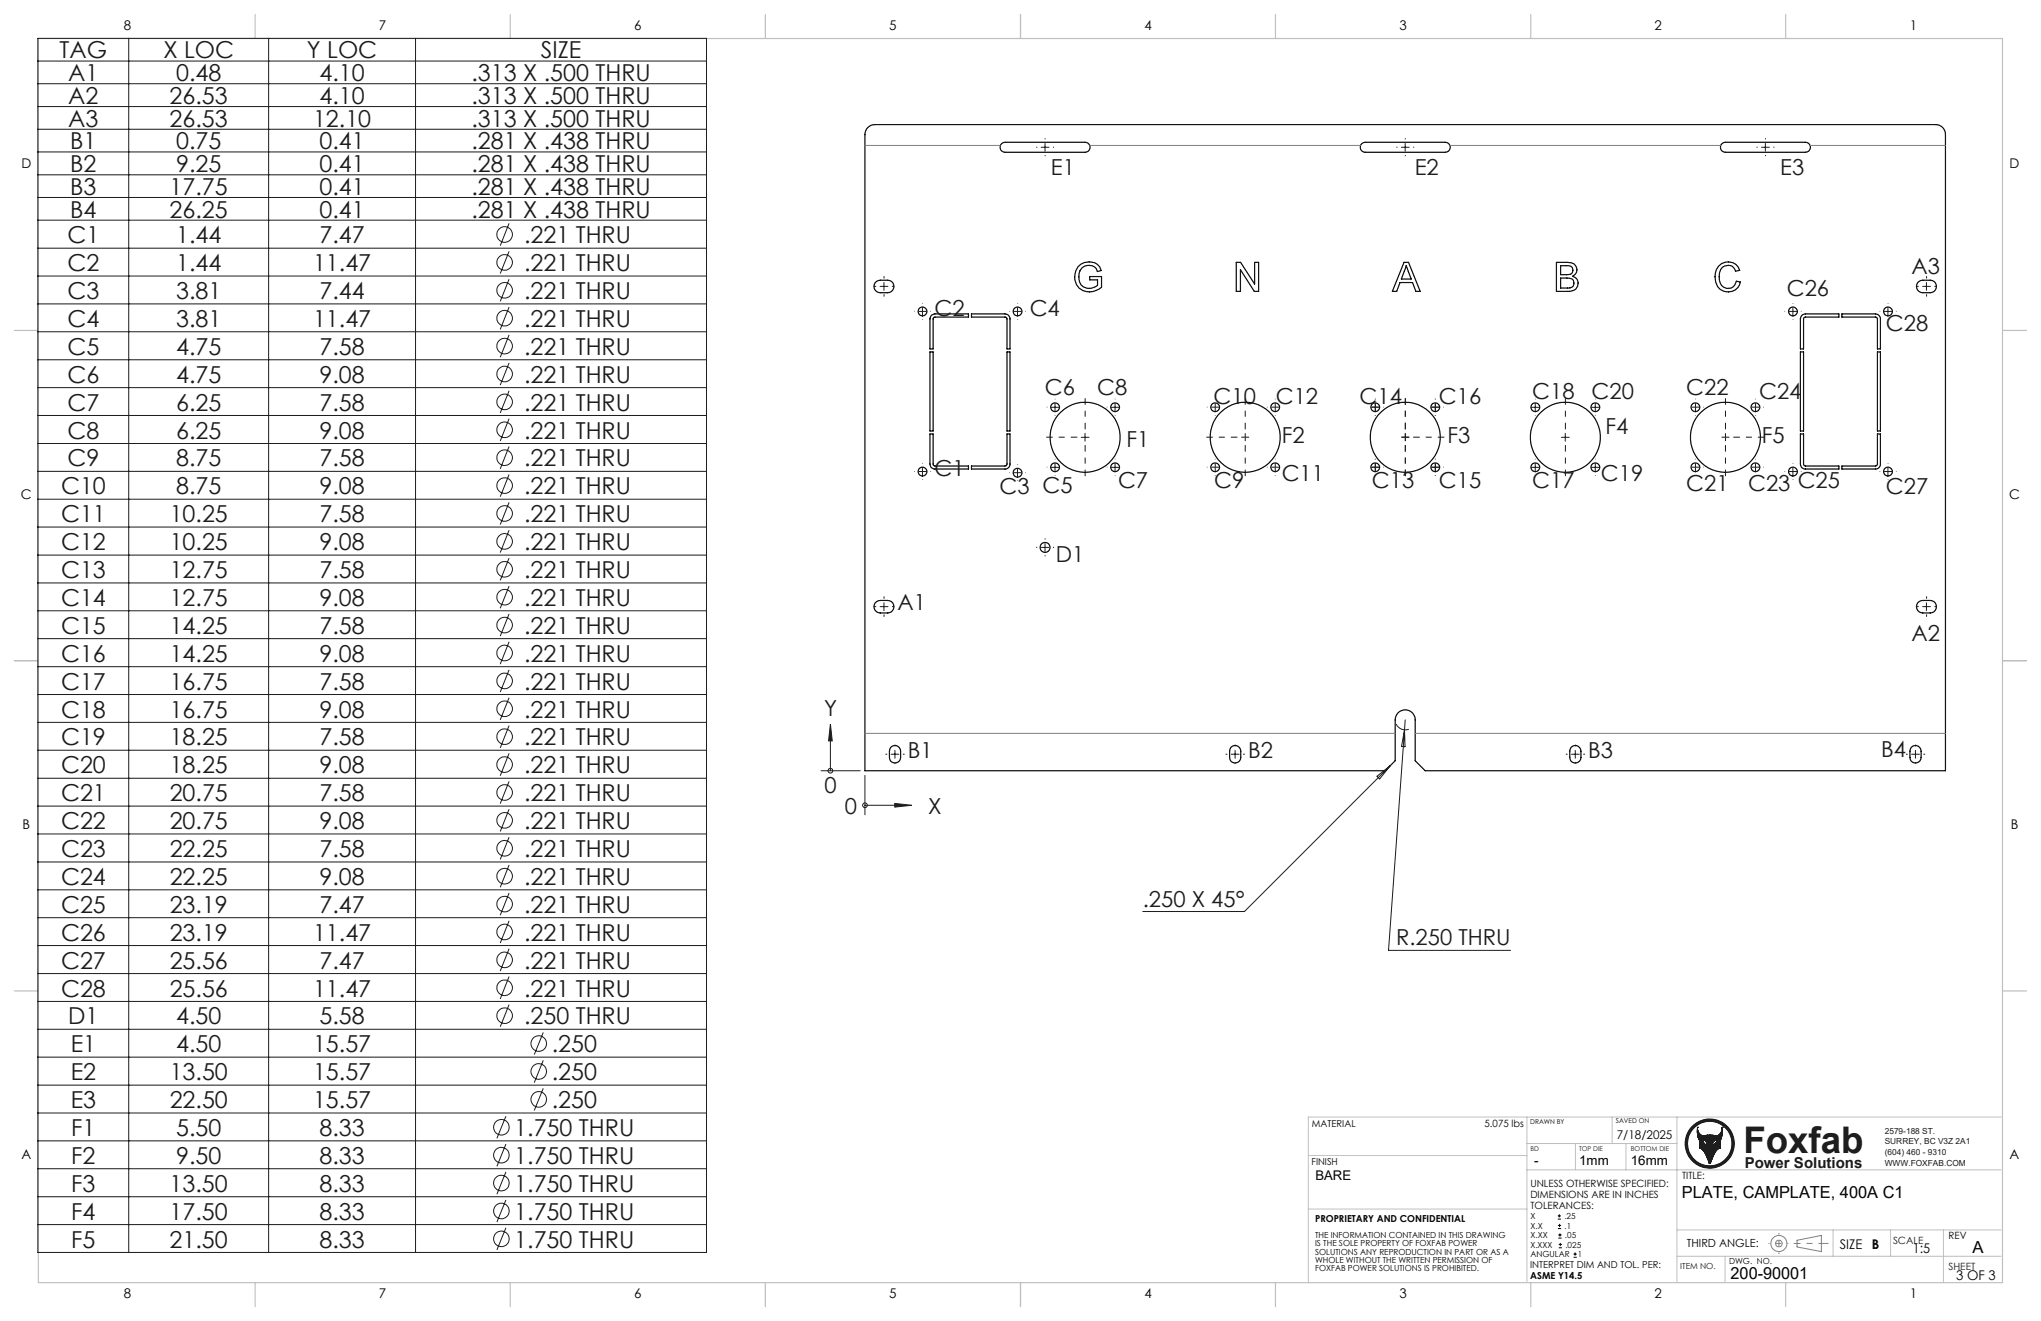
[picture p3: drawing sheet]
<svg xmlns="http://www.w3.org/2000/svg" width="432mm" height="279mm" viewBox="0 0 432 279" stroke-linecap="round" stroke-linejoin="round" font-family="sans-serif">
<g fill="none" stroke="#000" stroke-width=".25">
<path d="M183.6 27a1.93 1.93 0 0 1 1.5-.6h224.4a2.05 2.05 0 0 1 2.1 2.1v134.5h-110.1l-2.1-2.1v-8.6a2.12 2.12 0 0 0-2.1-2.2 2.12 2.12 0 0 0-2.1 2.2v8.6l-2.1 2.1h-110.1v-134.5l.2-.8zM211.9 30.3l.7-.2h17a1.06 1.06 0 0 1 1 1.1 1.06 1.06 0 0 1-1 1h-17a1.05 1.05 0 0 1-1-.7 1.05 1.05 0 0 1 .3-1.2zM288.1 30.3l.7-.2h17a1.06 1.06 0 0 1 1 1.1 1.06 1.06 0 0 1-1 1h-17a1.05 1.05 0 0 1-1-.7 1.05 1.05 0 0 1 .3-1.2zM364.3 30.3l.7-.2h17a1.06 1.06 0 0 1 1 1.1 1.06 1.06 0 0 1-1 1h-17a1.05 1.05 0 0 1-1-.7 1.05 1.05 0 0 1 .3-1.2zM185.1 59.8l.4-.3a3.9 3.9 0 0 1 3.1 0 1.34 1.34 0 0 1 .5 1.5 1.34 1.34 0 0 1-1.3 .9h-1.6a1.34 1.34 0 0 1-1.1-2.1zM228.1 56.4a3 3 0 0 1 4.6 0l.3 .8-.8 .2a1.99 1.99 0 0 0-1.9-1.3 1.99 1.99 0 0 0-1.8 1.2l-.1 .3a2.4 2.4 0 0 0 2.5 3.4l1.3-.6v-1.2h-1.7v-.7h2.5v2.2a3.5 3.5 0 0 1-5.2-.5 3.7 3.7 0 0 1 .3-3.8zM261.5 55.5h1l2.9 4.6v-4.6h.9v6.1h-.9l-3-4.6v4.6h-.9zM297 55.5h1l2.5 6.1h-1l-.7-1.8h-2.6l-.7 1.8h-.9zM297.5 56.2l1.1 2.8h-2.1zM329.3 55.5h2.3a1.57 1.57 0 0 1 1.9 1 1.57 1.57 0 0 1-.8 1.9 1.62 1.62 0 0 1 1.2 1.8 1.62 1.62 0 0 1-1.6 1.4h-3zM330.2 58.8a3.7 3.7 0 0 1 2.5 .3 1.1 1.1 0 0 1 .2 1.4 1.1 1.1 0 0 1-1.3 .4h-1.4zM330.2 56.2a3.2 3.2 0 0 1 2.3 .3 1.01 1.01 0 0 1 .1 1.2 1.01 1.01 0 0 1-1.2 .4h-1.2z"/>
<path d="M363.6 56.3a2.62 2.62 0 0 1 4.5 .9l-.9 .2a1.72 1.72 0 0 0-1.9-1.3 1.72 1.72 0 0 0-1.5 1.6 2.51 2.51 0 0 0 1.5 3.3 1.73 1.73 0 0 0 2-1.5l.9 .2a2.74 2.74 0 0 1-3.2 2 2.74 2.74 0 0 1-2.2-3.2l.3-1.5zM405.7 59.8l.3-.3a3.9 3.9 0 0 1 3.2 0 1.34 1.34 0 0 1 .4 1.5 1.34 1.34 0 0 1-1.2 .9h-1.6a1.34 1.34 0 0 1-1.1-2.1zM196.7 74.4h.7v16.8h-.7zM197.1 66.7l.7-.3h7.1v.7l-7.4 .1-.1 6.6h-.7v-6.3zM205.5 66.4h7.1a1.09 1.09 0 0 1 1.1 1.1v6.3h-.7v-6.3l-.1-.4h-7.4zM213 74.4h.7v16.8h-.7zM380.9 74.4h.7v16.8h-.7zM381.2 66.7l.8-.3h7v.7l-7.3 .1-.1 6.6h-.7v-6.3zM389.7 66.4h7.1a1.09 1.09 0 0 1 1 1.1v6.3h-.6v-6.3l-.2-.4h-7.3zM397.2 74.4h.6v16.8h-.6zM196.7 91.8h.7v6.4l.2 .3 7.3 .1v.6h-7.1a1.02 1.02 0 0 1-1.1-1.1zM205.5 98.6l7.4-.1 .1-.4v-6.3h.7v6.3a1.02 1.02 0 0 1-1.1 1.1h-7.1z"/>
<path d="M380.9 91.8h.7v6.4l.1 .3 7.3 .1v.6h-7a1.02 1.02 0 0 1-1.1-1.1zM389.7 98.6l7.3-.1 .2-.4v-6.3h.6v6.3a1.02 1.02 0 0 1-1 1.1h-7.1zM185.1 127.5l.4-.3a3.9 3.9 0 0 1 3.1 0 1.34 1.34 0 0 1 .5 1.5 1.34 1.34 0 0 1-1.3 .9h-1.6a1.34 1.34 0 0 1-1.1-2.1zM405.7 127.5l.3-.3a3.9 3.9 0 0 1 3.2 0 1.34 1.34 0 0 1 .4 1.5 1.34 1.34 0 0 1-1.2 .9h-1.6a1.34 1.34 0 0 1-1.1-2.1zM188.4 158.1a1.19 1.19 0 0 1 1.4-.4 1.19 1.19 0 0 1 .7 1.2v1.3a1.18 1.18 0 0 1-1.1 1.2 1.18 1.18 0 0 1-1.2-1.2v-1.3zM260.4 158.1a1.19 1.19 0 0 1 1.3-.4 1.19 1.19 0 0 1 .8 1.2v1.3a1.18 1.18 0 0 1-1.2 1.2 1.18 1.18 0 0 1-1.2-1.2v-1.3zM332.4 158.1a1.19 1.19 0 0 1 1.3-.4 1.19 1.19 0 0 1 .8 1.2v1.3a1.18 1.18 0 0 1-1.2 1.2 1.18 1.18 0 0 1-1.2-1.2v-1.3zM404.3 158.1a1.19 1.19 0 0 1 1.4-.4 1.19 1.19 0 0 1 .7 1.2v1.3a1.18 1.18 0 0 1-1.1 1.2 1.18 1.18 0 0 1-1.2-1.2v-1.3z"/>
<circle cx="195.2" cy="65.9" r=".94"/>
<circle cx="215.3" cy="65.9" r=".94"/>
<circle cx="379.3" cy="65.9" r=".94"/>
<circle cx="399.4" cy="65.9" r=".94"/>
<circle cx="195.2" cy="99.7" r=".94"/>
<circle cx="215.3" cy="100" r=".94"/>
<circle cx="223.2" cy="98.8" r=".94"/>
<circle cx="223.2" cy="86.1" r=".94"/>
<circle cx="229.6" cy="92.5" r="7.4"/>
<circle cx="235.9" cy="98.8" r=".94"/>
<circle cx="235.9" cy="86.1" r=".94"/>
<circle cx="257.1" cy="98.8" r=".94"/>
<circle cx="257.1" cy="86.1" r=".94"/>
<circle cx="263.4" cy="92.5" r="7.4"/>
<circle cx="269.8" cy="86.1" r=".94"/>
<circle cx="269.8" cy="98.8" r=".94"/>
<circle cx="291" cy="86.1" r=".94"/>
<circle cx="291" cy="98.8" r=".94"/>
<circle cx="297.3" cy="92.5" r="7.4"/>
<circle cx="303.7" cy="98.8" r=".94"/>
<circle cx="303.7" cy="86.1" r=".94"/>
<circle cx="324.8" cy="98.8" r=".94"/>
<circle cx="324.8" cy="86.1" r=".94"/>
<circle cx="331.2" cy="92.5" r="7.4"/>
<circle cx="337.5" cy="86.1" r=".94"/>
<circle cx="337.5" cy="98.8" r=".94"/>
<circle cx="358.7" cy="86.1" r=".94"/>
<circle cx="358.7" cy="98.8" r=".94"/>
<circle cx="365" cy="92.5" r="7.4"/>
<circle cx="371.4" cy="86.1" r=".94"/>
<circle cx="371.4" cy="98.8" r=".94"/>
<circle cx="379.3" cy="99.7" r=".94"/>
<circle cx="399.4" cy="99.7" r=".94"/>
<circle cx="221.1" cy="115.8" r="1.06"/>
</g>
<g fill="none" stroke="#191924" stroke-width=".21">
<path d="M359.1 238.4h.1M359.1 238.4a1.5 1.5 0 0 0 1.4 1.8l1.7-.1a1.36 1.36 0 0 0 1.9-.5l.2-1.2M359.1 238.4a4.4 4.4 0 0 0 .3 2.5l.2 .3v1.6l.5 .3a7.4 7.4 0 0 1 1.5 2.9l.1 .1M364.3 238.4h.1M364.3 238.4a4.4 4.4 0 0 1-.2 2.5l-.2 .3v1.7l-.5 .2a8 8 0 0 0-1.6 3M360.2 240.9a1.41 1.41 0 0 1 1 1.4 1.43 1.43 0 0 1-1-1.4zM361.7 240.1v6M361.8 246.1h-.1M361.8 246.1h.1M362.7 241.2l.6-.3-.3 .9-.7 .5 .1-.7z"/>
<circle cx="361.7" cy="241.9" r="5.2"/>
<circle cx="361.7" cy="241.9" r="4.7"/>
</g>
<circle cx="361.7" cy="241.9" r="5" fill="none" stroke="#191924" stroke-width=".5"/>
<g fill="none" stroke="#808080" stroke-width=".21">
<path d="M380.2 262.3l5.1-1v3.4l-5.1-1z"/>
<circle cx="376.3" cy="263" r=".7"/>
<circle cx="376.4" cy="263" r="1.69"/>
</g>
<path d="M386.2 263h-6.7" fill="none" stroke="#808080" stroke-width=".21" stroke-dasharray="15.2 1.3 1.3 1.3" stroke-dashoffset="13.8" stroke-linecap="butt"/>
<path d="M376.4 260.8v4.4" fill="none" stroke="#808080" stroke-width=".21" stroke-dasharray="15.2 1.3 1.3 1.3" stroke-dashoffset="14.9" stroke-linecap="butt"/>
<path d="M386.2 263h.6" fill="none" stroke="#808080" stroke-width=".21" stroke-dasharray="15.2 1.3 1.3 1.3" stroke-linecap="butt"/>
<path d="M378.3 263h-4.2" fill="none" stroke="#808080" stroke-width=".21" stroke-dasharray="15.2 1.3 1.3 1.3" stroke-dashoffset="15" stroke-linecap="butt"/>
<g fill="none" stroke="#c0c0c0" stroke-width=".21">
<path d="M323 236.3v34.8M341.1 236.3v5.6M354.8 236.3v35M423.4 236.3h-146.6v35M276.8 244.4h46.2M276.8 255.7h46.2M323 247.4h100.4M323 241.9h31.8M333.3 241.9v5.5M344 241.9v5.5M354.8 265.7h68.6M354.8 260.1h68.6"/>
<path d="M364.9 265.7v5.6M387.8 260.1v5.6M400 260.1v5.6M411.2 260.1v11.2"/>
</g>
<g fill="none" stroke="#c0c0c0" stroke-width=".25">
<path d="M8.1 8.1h415.6v263.2h-415.6zM54 3.1v5M108 3.1v5M161.9 3.1v5M215.9 3.1v5M269.8 3.1v5M323.8 3.1v5M377.8 3.1v5M3 69.9h5.1M423.7 69.9h5M3 139.7h5.1M423.7 139.7h5"/>
<path d="M3 209.6h5.1M423.7 209.6h5M54 271.3v5.1M108 271.3v5.1M161.9 271.3v5.1M215.9 271.3v5.1M269.8 271.3v5.1M323.8 271.3v5.1M377.8 271.3v5.1"/>
</g>
<path d="M362.7 241.2l.6-.3a1.45 1.45 0 0 1-1 1.4l.1-.7zM359.1 238.4v1.1l.5 1.7v1.7a1.08 1.08 0 0 1 .9 .6l1.1 2.6 .3-.1a6.8 6.8 0 0 1 1.6-3l.4-.1v-1.7l.4-1v-1.8a1.51 1.51 0 0 1-.5 1.5 1.51 1.51 0 0 1-1.6 .2h-.9a1.5 1.5 0 0 1-1.6-.1 1.5 1.5 0 0 1-.6-1.6zM360.2 240.9a1.41 1.41 0 0 1 1 1.4 1.45 1.45 0 0 1-1-1.4zM357 241.9a4.7 4.7 0 0 0 9.4 0 4.7 4.7 0 0 0-9.4 0zM356.5 241.9a5.2 5.2 0 0 1 10.4 0 5.2 5.2 0 0 1-10.4 0z" fill-rule="evenodd" fill="#191924"/>
<g fill="none" stroke="#191924" stroke-width=".21">
<path d="M8 8.1h141.5v256.8h-141.5zM8 12.9h141.5M8 17.7h141.5M27.2 8.1v256.8M56.8 8.1v256.8M87.9 8.1v256.8M8 22.5h141.5M8 27.3h141.5M8 32.1h141.5M8 37h141.5M220.3 31.2h1.6M221.1 30.3v1.7"/>
<path d="M296.5 31.2h1.6M297.3 30.3v1.7M372.7 31.2h1.6M373.5 30.3v1.7M8 41.8h141.5M8 46.6h141.5M8 52.5h141.5M8 58.4h141.5M107.7 47.2l-1.9 4.8M107.7 53.2l-1.9 4.7M107.7 59.1l-1.9 4.6M187 59.8v1.6"/>
<path d="M407.6 59.8v1.6M8 64.3h141.5M8 70.2h141.5M8 76.1h141.5M107.7 64.9l-1.9 4.8M107.7 70.8l-1.9 4.8M107.7 76.8l-1.9 4.7M186.2 60.6h1.7M194.3 65.9h1.7M195.2 65.1v1.6M214.5 65.9h1.6M215.3 65.1v1.6"/>
<path d="M378.5 65.9h1.7M379.3 65.1v1.6M398.6 65.9h1.7M399.4 65.1v1.6M406.8 60.6h1.6M8 82h141.5M8 87.9h141.5M8 93.8h141.5M8 99.7h141.5M107.7 82.7l-1.9 4.6M107.7 88.5l-1.9 4.8M107.7 94.4l-1.9 4.8"/>
<path d="M194.3 99.7h1.7M195.2 98.9v1.7M214.5 100h1.6M215.3 99.2v1.6M222.4 98.8h1.6M222.4 86.1h1.6M223.2 85.3v1.7M223.2 98v1.7M228.7 92.5h1.7M229.6 91.7v1.6M235.1 98.8h1.6M235.1 86.1h1.6"/>
<path d="M235.9 85.3v1.7M235.9 98v1.7M324 98.8h1.6M324 86.1h1.6M324.8 85.3v1.7M324.8 98v1.7M330.3 92.5h1.7M331.2 91.7v1.6M336.7 98.8h1.6M336.7 86.1h1.6M337.5 85.3v1.7M337.5 98v1.7"/>
<path d="M378.5 99.7h1.7M379.3 98.9v1.7M398.6 99.7h1.7M399.4 98.9v1.7M8 105.6h141.5M8 111.5h141.5M8 117.4h141.5M107.7 100.4l-1.9 4.7M107.7 106.3l-1.9 4.6M107.7 112.1l-1.9 4.8M107.7 118l-1.9 4.8M220.3 115.8h1.6"/>
<path d="M221.1 115v1.6M8 123.3h141.5M8 129.2h141.5M8 135.1h141.5M107.7 124l-1.9 4.7M107.7 129.9l-1.9 4.6M107.7 135.7l-1.9 4.8M186.2 128.3h1.7M187 127.5v1.7M406.8 128.3h1.6M407.6 127.5v1.7M8 141h141.5"/>
<path d="M8 146.9h141.5M8 152.8h141.5M8 158.7h141.5M107.7 141.7l-1.9 4.7M107.7 147.6l-1.9 4.7M107.7 153.5l-1.9 4.7M107.7 159.3l-1.9 4.8M175.7 156.7v6.3M175.7 153.1l.4 3.6h-.8zM188.5 159.5h1.7M189.3 158.7v1.7M260.5 159.5h1.6"/>
<path d="M261.3 158.7v1.7M295.4 153.1a2.14 2.14 0 0 0 2.7 1.1M297.1 154.4l-3.3 46.6h25.8M297.1 154.4l.2 3.5h-.8zM297.3 152.3l-.2 2.1M332.5 159.5h1.6M333.3 158.7v1.7M404.4 159.5h1.7M405.2 158.7v1.7M8 164.6h141.5M8 170.5h141.5M8 176.4h141.5"/>
<path d="M107.7 165.3l-1.9 4.7M107.7 171.2l-1.9 4.7M107.7 177.1l-1.9 4.7M173.7 163h8.3M183 164v8.3M183 170.3h6.3M189.3 169.9l3.6 .4-3.6 .4zM291.3 164.2l2.8-2.2-2.2 2.7zM294.1 162l-30.8 30.8h-21.5M8 182.3h141.5M8 188.2h141.5M8 194.1h141.5"/>
<path d="M8 200h141.5M107.7 183l-1.9 4.7M107.7 188.9l-1.9 4.7M107.7 194.8l-1.9 4.7M8 205.9h141.5M8 211.8h141.5M8 217.7h141.5M107.7 200.7l-1.9 4.7M107.7 206.6l-1.9 4.7M107.7 212.5l-1.9 4.7M114.9 218.4l-1.9 4.7M8 223.6h141.5"/>
<path d="M8 229.5h141.5M8 235.4h141.5M107 236.1l-1.9 4.7M114.9 224.3l-1.9 4.7M114.9 230.2l-1.9 4.7M8 241.3h141.5M8 247.2h141.5M8 253.1h141.5M8 259h141.5M107 242l-1.9 4.7M107 247.9l-1.9 4.7M107 253.8l-1.9 4.7"/>
<path d="M107 259.7l-1.9 4.7"/>
<circle cx="106.8" cy="55.5" r="1.65"/>
<circle cx="106.8" cy="49.6" r="1.64"/>
<circle cx="106.8" cy="61.4" r="1.65"/>
<circle cx="106.8" cy="79.1" r="1.65"/>
<circle cx="106.8" cy="67.3" r="1.65"/>
<circle cx="106.8" cy="73.2" r="1.65"/>
<circle cx="106.8" cy="90.9" r="1.65"/>
<circle cx="106.8" cy="96.8" r="1.65"/>
<circle cx="106.8" cy="85" r="1.65"/>
<circle cx="106.8" cy="114.5" r="1.65"/>
<circle cx="106.8" cy="102.7" r="1.65"/>
<circle cx="106.8" cy="108.6" r="1.65"/>
<circle cx="106.8" cy="126.3" r="1.65"/>
<circle cx="106.8" cy="120.4" r="1.65"/>
<circle cx="106.8" cy="132.2" r="1.65"/>
<circle cx="106.8" cy="138.1" r="1.64"/>
<circle cx="106.8" cy="144" r="1.65"/>
<circle cx="106.8" cy="149.9" r="1.65"/>
<circle cx="106.8" cy="155.8" r="1.65"/>
<circle cx="106.8" cy="161.7" r="1.65"/>
<circle cx="106.8" cy="167.6" r="1.65"/>
<circle cx="106.8" cy="173.5" r="1.65"/>
<circle cx="106.8" cy="179.4" r="1.65"/>
<circle cx="175.7" cy="163" r=".49"/>
<circle cx="183" cy="170.3" r=".49"/>
<circle cx="106.8" cy="185.3" r="1.65"/>
<circle cx="106.8" cy="197.1" r="1.65"/>
<circle cx="106.8" cy="191.2" r="1.65"/>
<circle cx="106.8" cy="203" r="1.65"/>
<circle cx="106.8" cy="208.9" r="1.65"/>
<circle cx="106.8" cy="214.8" r="1.65"/>
<circle cx="106.1" cy="238.4" r="1.66"/>
<circle cx="114" cy="232.5" r="1.65"/>
<circle cx="114" cy="220.7" r="1.65"/>
<circle cx="114" cy="226.6" r="1.64"/>
<circle cx="106.1" cy="244.3" r="1.66"/>
<circle cx="106.1" cy="250.2" r="1.66"/>
<circle cx="106.1" cy="256.1" r="1.66"/>
<circle cx="106.1" cy="262" r="1.66"/>
</g>
<g fill="none" stroke="#000" stroke-width=".21">
<path d="M329.6 257.8h.6M329.6 257.2h.6M329.6 259.9h.7M329.6 259.2h.7M329.9 256.8v.7M330 258.9v.6M329.7 261.9h.7M329.7 261.2h.7M329.8 263.9h.6M329.8 263.2h.6M330 260.9v.6M330.1 262.9v.7"/>
<path d="M332.9 265.9h.7M332.9 265.3h.7M333.2 264.9v.7"/>
</g>
<g fill="none" stroke="#191924" stroke-width=".21" stroke-dasharray="15.2 1.3 1.3 1.3" stroke-dashoffset="13.9" stroke-linecap="butt">
<path d="M227.9 92.5h-6.6M229.6 90.8v-6.6M229.6 94.1v6.6M261.8 92.5h-6.6M263.4 90.8v-6.6M263.4 94.1v6.6M297.3 90.8v-6.6M297.3 94.1v6.6M299 92.5h6.6M331.2 90.8v-6.6M331.2 94.1v6.6M365 90.8v-6.6"/>
<path d="M365 94.1v6.6M366.7 92.5h6.6"/>
</g>
<g fill="none" stroke="#191924" stroke-width=".21" stroke-dasharray="15.2 1.3 1.3 1.3" stroke-linecap="butt">
<path d="M219.4 31.1h-.2M221.1 32.8v.2M221.1 29.5v-.3M222.8 31.1h.2M295.6 31.1h-.2M297.3 32.8v.2M297.3 29.5v-.3M299 31.1h.2M371.8 31.1h-.2M373.5 32.8v.2M373.5 29.5v-.3M375.2 31.1h.2"/>
<path d="M187 58.9v-.5M407.6 58.9v-.5M185.4 60.6h-.5M187 62.2v.5M188.7 60.6h.5M193.5 65.9h-.1M195.2 64.2v-.1M195.2 67.5v.1M196.9 65.9h.1M213.6 65.9h-.1M215.3 64.2v-.1M215.3 67.5v.1"/>
<path d="M217 65.9h.1M377.7 65.9h-.1M379.3 64.2v-.1M379.3 67.5v.1M381 65.9h.1M397.8 65.9h-.1M399.4 64.2v-.1M399.4 67.5v.1M401.1 65.9h.1M405.9 60.6h-.5M407.6 62.2v.5M409.3 60.6h.4"/>
<path d="M193.5 99.7h-.1M195.2 98.1v-.1M196.9 99.7h.1M213.6 100h-.1M215.3 98.3v-.1M217 100h.1M221.6 98.8h-.1M221.6 86.1h-.1M223.2 97.2v-.2M223.2 84.5v-.2M223.2 87.8v.1M234.3 86.1h-.1"/>
<path d="M234.3 98.8h-.1M235.9 84.5v-.2M235.9 87.8v.1M235.9 97.2v-.2M255.4 98.8h-.1M255.4 86.1h-.1M257.1 98.8h.8M257.1 98.8v-.8M257.1 98.8h-.8M257.1 98.8v.9M257.1 97.2v-.2M257.1 86.1h.8"/>
<path d="M257.1 86.1v-.8M257.1 86.1h-.8M257.1 86.1v.9M257.1 84.5v-.2M257.1 87.8v.1M263.4 92.5h.9M263.4 92.5v-.9M263.4 92.5h-.8M263.4 92.5v.8M268.1 86.1h-.1M268.1 98.8h-.1M269.8 86.1h.8"/>
<path d="M269.8 86.1v-.8M269.8 86.1h-.8M269.8 86.1v.9M269.8 84.5v-.2M269.8 87.8v.1M269.8 98.8h.8M269.8 98.8v-.8M269.8 98.8h-.8M269.8 98.8v.9M269.8 97.2v-.2M291 98.8h.8M291 98.8v-.8"/>
<path d="M291 98.8h-.9M291 98.8v.9M291 97.2v-.2M291 86.1h.8M291 86.1v-.8M291 86.1h-.9M291 86.1v.9M291 84.5v-.2M291 87.8v.1M292.6 98.8h.1M292.6 86.1h.1M297.3 92.5h.8"/>
<path d="M297.3 92.5v-.9M297.3 92.5h-.8M297.3 92.5v.8M303.7 86.1h.8M303.7 86.1v-.8M303.7 86.1h-.9M303.7 86.1v.9M303.7 84.5v-.2M303.7 87.8v.1M303.7 98.8h.8M303.7 98.8v-.8M303.7 98.8h-.9"/>
<path d="M303.7 98.8v.9M303.7 97.2v-.2M305.3 86.1h.1M305.3 98.8h.1M324.8 97.2v-.2M324.8 84.5v-.2M324.8 87.8v.1M337.5 84.5v-.2M337.5 87.8v.1M337.5 97.2v-.2M358.7 98.8h.8M358.7 98.8v-.8"/>
<path d="M358.7 98.8h-.8M358.7 98.8v.9M358.7 97.2v-.2M358.7 86.1h.8M358.7 86.1v-.8M358.7 86.1h-.8M358.7 86.1v.9M358.7 84.5v-.2M358.7 87.8v.1M360.4 98.8h.1M360.4 86.1h.1M365 92.5h.9"/>
<path d="M365 92.5v-.9M365 92.5h-.8M365 92.5v.8M371.4 86.1h.8M371.4 86.1v-.8M371.4 86.1h-.8M371.4 86.1v.9M371.4 84.5v-.2M371.4 87.8v.1M371.4 98.8h.8M371.4 98.8v-.8M371.4 98.8h-.8"/>
<path d="M371.4 98.8v.9M371.4 97.2v-.2M373.1 86.1h.1M373.1 98.8h.1M377.7 99.7h-.1M379.3 98.1v-.1M381 99.7h.1M397.8 99.7h-.1M399.4 98.1v-.1M401.1 99.7h.1M195.2 101.4v.1M215.3 101.6v.1"/>
<path d="M219.4 115.8h-.2M221.1 114.1v-.2M221.1 117.4v.3M222.8 115.8h.2M223.2 100.5v.1M235.9 100.5v.1M257.1 100.5v.1M269.8 100.5v.1M291 100.5v.1M303.7 100.5v.1M324.8 100.5v.1M337.5 100.5v.1"/>
<path d="M358.7 100.5v.1M371.4 100.5v.1M379.3 101.4v.1M399.4 101.4v.1M185.4 128.3h-.5M187 130v.5M187 126.6v-.5M188.7 128.3h.5M405.9 128.3h-.5M407.6 130v.5M407.6 126.6v-.5M409.3 128.3h.4"/>
<path d="M187.7 159.5h-.4M189.4 157.9v-.4M191 159.5h.4M259.7 159.5h-.4M261.3 157.9v-.4M263 159.5h.4M331.6 159.5h-.3M333.3 157.9v-.4M335 159.5h.3M403.6 159.5h-.4M405.3 157.9v-.4M406.9 159.5h.4"/>
<path d="M189.4 161.2v.3M261.3 161.2v.3M333.3 161.2v.3M405.3 161.2v.3"/>
</g>
<path d="M183 30.8h28.6M230.5 30.8h57.3M306.7 30.8h57.3M382.9 30.8h28.7M183 155.1h112.2M299.4 155.1h112.2" fill="none" stroke="#808080" stroke-width=".21"/>
<path d="M189.3 169.9l3.6 .4-3.6 .4zM175.7 153.1l.4 3.6h-.8z" fill="#191924"/>
<text font-size="7.8" fill="#191924" x="368.8" y="243.9">Foxfab</text>
<g font-size="4.9" fill="#191924">
<text x="12.6" y="12.4">TAG</text>
<text x="14.5" y="17.2">A1</text>
<text x="34.6" y="12.4">X LOC</text>
<text x="37.3" y="17.2">0.48</text>
<text x="64.9" y="12.4">Y LOC</text>
<text x="67.6" y="17.2">4.10</text>
<text x="99.7" y="17.2">.313 X .500 THRU</text>
<text x="114.4" y="12.4">SIZE</text>
<text x="14.5" y="22">A2</text>
<text x="35.9" y="22">26.53</text>
<text x="67.6" y="22">4.10</text>
<text x="99.7" y="22">.313 X .500 THRU</text>
<text x="14.5" y="26.8">A3</text>
<text x="35.9" y="26.8">26.53</text>
<text x="66.2" y="26.8">12.10</text>
<text x="99.7" y="26.8">.313 X .500 THRU</text>
<text x="14.9" y="31.6">B1</text>
<text x="37.3" y="31.6">0.75</text>
<text x="67.6" y="31.6">0.41</text>
<text x="99.7" y="31.6">.281 X .438 THRU</text>
<text x="14.9" y="36.4">B2</text>
<text x="14.9" y="41.2">B3</text>
<text x="35.9" y="41.2">17.75</text>
<text x="37.3" y="36.4">9.25</text>
<text x="67.6" y="36.4">0.41</text>
<text x="67.6" y="41.2">0.41</text>
<text x="99.7" y="36.4">.281 X .438 THRU</text>
<text x="99.7" y="41.2">.281 X .438 THRU</text>
<text x="14.9" y="46">B4</text>
<text x="35.9" y="46">26.25</text>
<text x="67.6" y="46">0.41</text>
<text x="99.7" y="46">.281 X .438 THRU</text>
<text x="14.3" y="51.5">C1</text>
<text x="37.3" y="51.5">1.44</text>
<text x="67.6" y="51.5">7.47</text>
<text x="110.9" y="51.5">.221 THRU</text>
<text x="14.3" y="57.4">C2</text>
<text x="37.3" y="57.4">1.44</text>
<text x="66.2" y="57.4">11.47</text>
<text x="110.9" y="57.4">.221 THRU</text>
<text x="14.3" y="63.3">C3</text>
<text x="37.3" y="63.3">3.81</text>
<text x="67.6" y="63.3">7.44</text>
<text x="110.9" y="63.3">.221 THRU</text>
<text x="14.3" y="69.2">C4</text>
<text x="37.3" y="69.2">3.81</text>
<text x="66.2" y="69.2">11.47</text>
<text x="110.9" y="69.2">.221 THRU</text>
<text x="14.3" y="75.1">C5</text>
<text x="37.3" y="75.1">4.75</text>
<text x="67.6" y="75.1">7.58</text>
<text x="110.9" y="75.1">.221 THRU</text>
<text x="14.3" y="81">C6</text>
<text x="37.3" y="81">4.75</text>
<text x="67.6" y="81">9.08</text>
<text x="110.9" y="81">.221 THRU</text>
<text x="14.3" y="86.9">C7</text>
<text x="37.3" y="86.9">6.25</text>
<text x="67.6" y="86.9">7.58</text>
<text x="110.9" y="86.9">.221 THRU</text>
<text x="14.3" y="92.8">C8</text>
<text x="37.3" y="92.8">6.25</text>
<text x="67.6" y="92.8">9.08</text>
<text x="110.9" y="92.8">.221 THRU</text>
<text x="14.3" y="98.7">C9</text>
<text x="37.3" y="98.7">8.75</text>
<text x="67.6" y="98.7">7.58</text>
<text x="110.9" y="98.7">.221 THRU</text>
<text x="12.9" y="104.6">C10</text>
<text x="37.3" y="104.6">8.75</text>
<text x="67.6" y="104.6">9.08</text>
<text x="110.9" y="104.6">.221 THRU</text>
<text x="12.9" y="110.5">C11</text>
<text x="35.9" y="110.5">10.25</text>
<text x="67.6" y="110.5">7.58</text>
<text x="110.9" y="110.5">.221 THRU</text>
<text x="12.9" y="116.4">C12</text>
<text x="35.9" y="116.4">10.25</text>
<text x="67.6" y="116.4">9.08</text>
<text x="110.9" y="116.4">.221 THRU</text>
<text x="12.9" y="122.3">C13</text>
<text x="35.9" y="122.3">12.75</text>
<text x="67.6" y="122.3">7.58</text>
<text x="110.9" y="122.3">.221 THRU</text>
<text x="12.9" y="128.2">C14</text>
<text x="35.9" y="128.2">12.75</text>
<text x="67.6" y="128.2">9.08</text>
<text x="110.9" y="128.2">.221 THRU</text>
<text x="12.9" y="134.1">C15</text>
<text x="35.9" y="134.1">14.25</text>
<text x="67.6" y="134.1">7.58</text>
<text x="110.9" y="134.1">.221 THRU</text>
<text x="12.9" y="140">C16</text>
<text x="35.9" y="140">14.25</text>
<text x="67.6" y="140">9.08</text>
<text x="110.9" y="140">.221 THRU</text>
<text x="12.9" y="145.9">C17</text>
<text x="35.9" y="145.9">16.75</text>
<text x="67.6" y="145.9">7.58</text>
<text x="110.9" y="145.9">.221 THRU</text>
<text x="12.9" y="151.8">C18</text>
<text x="35.9" y="151.8">16.75</text>
<text x="67.6" y="151.8">9.08</text>
<text x="110.9" y="151.8">.221 THRU</text>
<text x="12.9" y="157.7">C19</text>
<text x="35.9" y="157.7">18.25</text>
<text x="67.6" y="157.7">7.58</text>
<text x="110.9" y="157.7">.221 THRU</text>
<text x="12.9" y="163.6">C20</text>
<text x="35.9" y="163.6">18.25</text>
<text x="67.6" y="163.6">9.08</text>
<text x="110.9" y="163.6">.221 THRU</text>
<text x="12.9" y="169.5">C21</text>
<text x="35.9" y="169.5">20.75</text>
<text x="67.6" y="169.5">7.58</text>
<text x="110.9" y="169.5">.221 THRU</text>
<text x="12.9" y="175.4">C22</text>
<text x="35.9" y="175.4">20.75</text>
<text x="67.6" y="175.4">9.08</text>
<text x="110.9" y="175.4">.221 THRU</text>
<text x="12.9" y="181.3">C23</text>
<text x="35.9" y="181.3">22.25</text>
<text x="67.6" y="181.3">7.58</text>
<text x="110.9" y="181.3">.221 THRU</text>
<text x="12.9" y="187.2">C24</text>
<text x="35.9" y="187.2">22.25</text>
<text x="67.6" y="187.2">9.08</text>
<text x="110.9" y="187.2">.221 THRU</text>
<text x="12.9" y="193.1">C25</text>
<text x="35.9" y="193.1">23.19</text>
<text x="67.6" y="193.1">7.47</text>
<text x="110.9" y="193.1">.221 THRU</text>
<text x="12.9" y="199">C26</text>
<text x="35.9" y="199">23.19</text>
<text x="66.2" y="199">11.47</text>
<text x="110.9" y="199">.221 THRU</text>
<text x="12.9" y="204.9">C27</text>
<text x="35.9" y="204.9">25.56</text>
<text x="67.6" y="204.9">7.47</text>
<text x="110.9" y="204.9">.221 THRU</text>
<text x="12.9" y="210.8">C28</text>
<text x="35.9" y="210.8">25.56</text>
<text x="66.2" y="210.8">11.47</text>
<text x="110.9" y="210.8">.221 THRU</text>
<text x="14.4" y="216.7">D1</text>
<text x="37.3" y="216.7">4.50</text>
<text x="67.6" y="216.7">5.58</text>
<text x="110.9" y="216.7">.250 THRU</text>
<text x="15" y="222.6">E1</text>
<text x="37.3" y="222.6">4.50</text>
<text x="66.2" y="222.6">15.57</text>
<text x="116.7" y="222.6">.250</text>
<text x="15" y="228.5">E2</text>
<text x="35.9" y="228.5">13.50</text>
<text x="66.2" y="228.5">15.57</text>
<text x="116.7" y="228.5">.250</text>
<text x="15" y="234.4">E3</text>
<text x="35.9" y="234.4">22.50</text>
<text x="66.2" y="234.4">15.57</text>
<text x="116.7" y="234.4">.250</text>
<text x="15.1" y="240.3">F1</text>
<text x="37.3" y="240.3">5.50</text>
<text x="67.6" y="240.3">8.33</text>
<text x="108.8" y="240.3">1.750 THRU</text>
<text x="15.1" y="246.2">F2</text>
<text x="37.3" y="246.2">9.50</text>
<text x="67.6" y="246.2">8.33</text>
<text x="108.8" y="246.2">1.750 THRU</text>
<text x="15.1" y="252.1">F3</text>
<text x="15.1" y="258">F4</text>
<text x="35.9" y="252.1">13.50</text>
<text x="35.9" y="258">17.50</text>
<text x="67.6" y="252.1">8.33</text>
<text x="67.6" y="258">8.33</text>
<text x="108.8" y="252.1">1.750 THRU</text>
<text x="108.8" y="258">1.750 THRU</text>
<text x="15.1" y="263.9">F5</text>
<text x="35.9" y="263.9">21.50</text>
<text x="67.6" y="263.9">8.33</text>
<text x="108.8" y="263.9">1.750 THRU</text>
</g>
<g font-size="4.7" fill="#191924">
<text x="222.3" y="37.1">E1</text>
<text x="299.3" y="37.1">E2</text>
<text x="376.6" y="37.1">E3</text>
<text x="404.4" y="58">A3</text>
<text x="378" y="62.5">C26</text>
<text x="197.7" y="66.8">C2</text>
<text x="217.8" y="66.8">C4</text>
<text x="399" y="70">C28</text>
<text x="221.1" y="83.6">C6</text>
<text x="232.1" y="83.6">C8</text>
<text x="356.8" y="83.6">C22</text>
<text x="256.8" y="85.4">C10</text>
<text x="269.9" y="85.4">C12</text>
<text x="287.6" y="85.4">C14</text>
<text x="304.4" y="85.4">C16</text>
<text x="324.2" y="84.4">C18</text>
<text x="336.7" y="84.4">C20</text>
<text x="372.2" y="84.4">C24</text>
<text x="238.3" y="94.5">F1</text>
<text x="271.2" y="93.7">F2</text>
<text x="306.2" y="93.7">F3</text>
<text x="339.7" y="91.8">F4</text>
<text x="372.8" y="93.7">F5</text>
<text x="197.7" y="100.7">C1</text>
<text x="271.2" y="101.8">C11</text>
<text x="338.7" y="101.8">C19</text>
<text x="211.5" y="104.4">C3 C5</text>
<text x="236.5" y="103.2">C7</text>
<text x="256.9" y="103.2">C9</text>
<text x="290.3" y="103.2">C13</text>
<text x="304.4" y="103.2">C15</text>
<text x="324.2" y="103.2">C17</text>
<text x="356.8" y="103.8">C21</text>
<text x="369.8" y="103.8">C23 C25</text>
<text x="399" y="104.4">C27</text>
<text x="223.4" y="118.8">D1</text>
<text x="189.9" y="129">A1</text>
<text x="404.4" y="135.5">A2</text>
<text x="174.3" y="151.4">Y</text>
<text x="192.1" y="160.3">B1</text>
<text x="264.1" y="160.3">B2</text>
<text x="336" y="160.3">B3</text>
<text x="398" y="160.1">B4</text>
<text x="174.4" y="167.8">0</text>
<text x="178.7" y="172.1">0</text>
<text x="196.4" y="172.1">X</text>
<text x="241.8" y="191.7">.250 X 45°</text>
<text x="295.4" y="200">R.250 THRU</text>
</g>
<g font-size="3.5">
<text x="355.8" y="253.4">PLATE, CAMPLATE, 400A C1</text>
<text x="417.3" y="264.9">A</text>
<text x="366.1" y="270.6">200-90001</text>
</g>
<text font-size="3.2" fill="#191924" x="369.1" y="247.1">Power Solutions</text>
<g font-size="2.8">
<text x="26.2" y="6.3">8</text>
<text x="80.2" y="6.3">7</text>
<text x="134.2" y="6.3">6</text>
<text x="188.1" y="6.3">5</text>
<text x="242.1" y="6.3">4</text>
<text x="296.1" y="6.3">3</text>
<text x="350.1" y="6.3">2</text>
<text x="404" y="6.3">1</text>
<text x="4.5" y="35.6">D</text>
<text x="425.2" y="35.6">D</text>
<text x="4.4" y="105.5">C</text>
<text x="425.1" y="105.5">C</text>
<text x="4.8" y="175.3">B</text>
<text x="425.4" y="175.3">B</text>
<text x="4.5" y="245.2">A</text>
<text x="425.2" y="245.2">A</text>
<text x="278.3" y="249.6">BARE</text>
<text x="324.6" y="246.3">-</text>
<text x="334.1" y="246.3">1mm</text>
<text x="345" y="246.3">16mm</text>
<text x="389.2" y="264.3">SIZE</text>
<text x="396" y="264.3">B</text>
<text x="404.7" y="265">1:5</text>
<text x="26.2" y="274.5">8</text>
<text x="80.2" y="274.5">7</text>
<text x="134.2" y="274.5">6</text>
<text x="188.1" y="274.5">5</text>
<text x="242.1" y="274.5">4</text>
<text x="296.1" y="274.5">3</text>
<text x="350.1" y="274.5">2</text>
<text x="404" y="274.5">1</text>
<text x="413.8" y="270.6">3 OF 3</text>
</g>
<text font-size="2.5" x="342.1" y="240.9">7/18/2025</text>
<text font-size="2.4" x="356.9" y="263.8">THIRD ANGLE:</text>
<g font-size="2.1">
<text x="314.1" y="238.3">5.075 lbs</text>
<text x="323.8" y="251">UNLESS OTHERWISE SPECIFIED:</text>
<text x="355.9" y="249.5">TITLE:</text>
<text x="323.8" y="253.4">DIMENSIONS ARE IN INCHES</text>
<text x="323.8" y="255.7">TOLERANCES:</text>
<text x="412.2" y="262.1">REV</text>
</g>
<g font-size="2.1" fill="#191924">
<text x="400.5" y="263.1">SCALE</text>
<text x="412.2" y="268.7">SHEET</text>
</g>
<g font-size="2">
<text x="277.6" y="238.3">MATERIAL</text>
<text x="277.5" y="246.3">FINISH</text>
<text x="278.2" y="258.5">PROPRIETARY AND CONFIDENTIAL</text>
<text x="323.7" y="268.1">INTERPRET DIM AND TOL. PER:</text>
<text x="323.7" y="270.6">ASME Y14.5</text>
</g>
<g font-size="1.8" fill="#191924">
<text x="398.7" y="239.8">2579-188 ST.</text>
<text x="398.7" y="242.1">SURREY, BC V3Z 2A1</text>
<text x="398.7" y="244.3">(604) 460 - 9310</text>
<text x="398.7" y="246.6">WWW.FOXFAB.COM</text>
<text x="355.5" y="268.4">ITEM NO.</text>
</g>
<g font-size="1.8">
<text x="323.8" y="257.8">X</text>
<text x="331" y="257.8">.25</text>
<text x="278.2" y="261.9">THE INFORMATION CONTAINED IN THIS DRAWING</text>
<text x="278.2" y="263.6">IS THE SOLE PROPERTY OF FOXFAB POWER</text>
<text x="323.8" y="259.8">X.X</text>
<text x="323.8" y="263.9">X.XXX</text>
<text x="323.8" y="261.9">X.XX</text>
<text x="331" y="259.8">.1</text>
<text x="331.1" y="261.9">.05</text>
<text x="331.2" y="263.9">.025</text>
<text x="278.2" y="265.4">SOLUTIONS ANY REPRODUCTION IN PART OR AS A</text>
<text x="278.2" y="267.2">WHOLE WITHOUT THE WRITTEN PERMISSION OF</text>
<text x="278.2" y="268.9">FOXFAB POWER SOLUTIONS IS PROHIBITED.</text>
<text x="323.8" y="265.9">ANGULAR</text>
<text x="333.8" y="265.9">1</text>
<text x="365.8" y="267.4">DWG. NO.</text>
</g>
<g font-size="1.4">
<text x="323.7" y="237.6">DRAWN BY</text>
<text x="341.8" y="237.6">SAVED ON</text>
</g>
<g font-size="1.4" fill="#191924">
<text x="323.8" y="243.4">BD</text>
<text x="334.1" y="243.4">TOP DIE</text>
<text x="345" y="243.4">BOTTOM DIE</text>
</g>
</svg>
